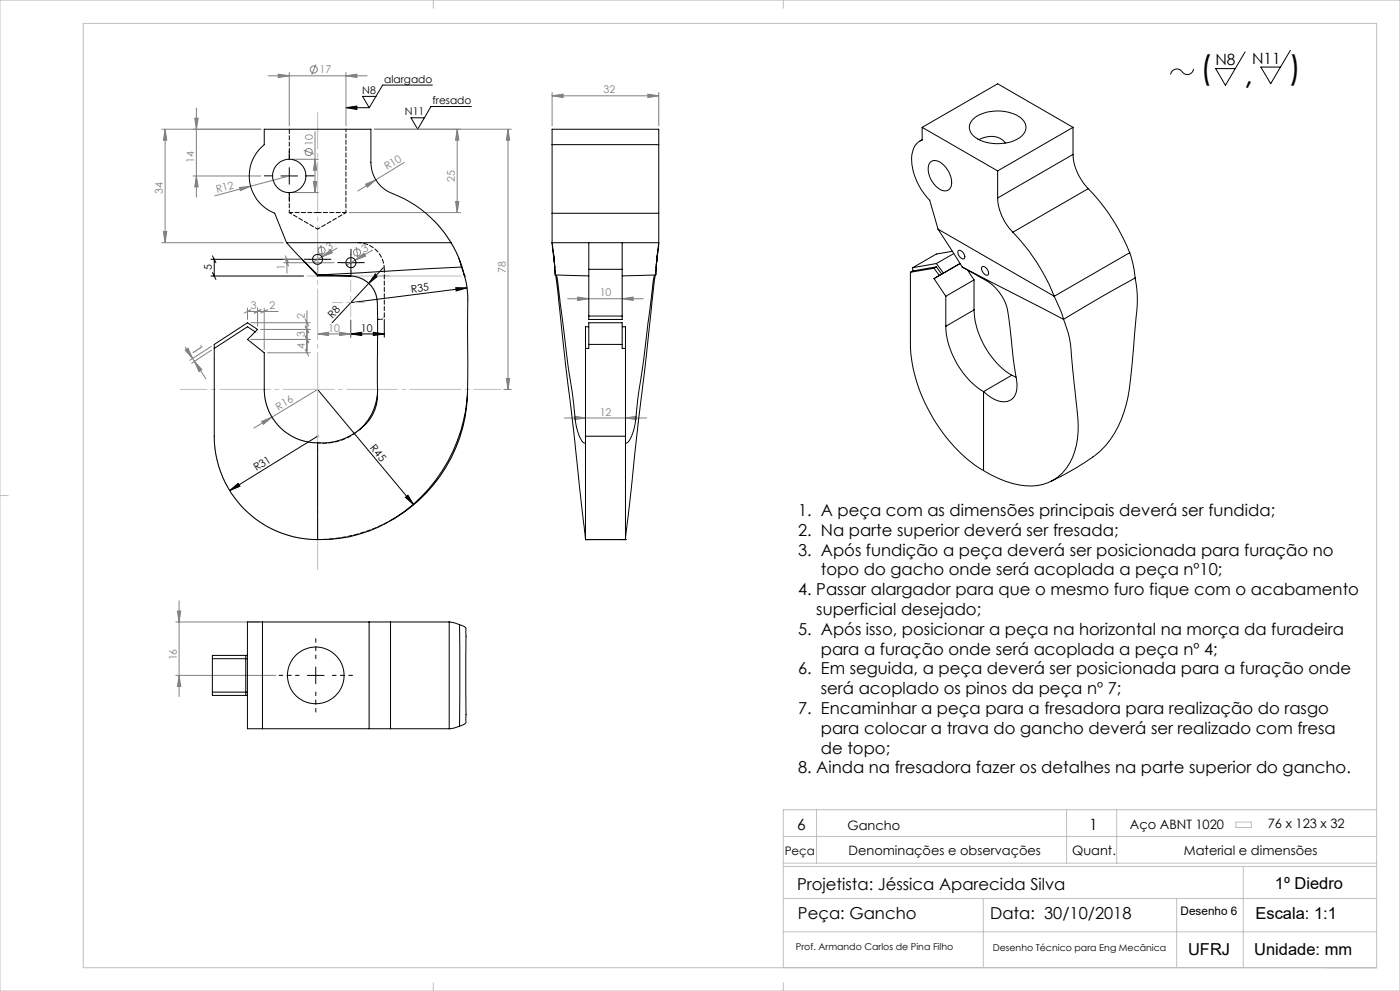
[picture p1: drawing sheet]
<svg xmlns="http://www.w3.org/2000/svg" width="420mm" height="297mm" viewBox="0 0 420 297" stroke-linecap="round" stroke-linejoin="round" font-family="sans-serif">
<g fill="none" stroke="#808080" stroke-width=".3">
<path d="M94.8 19.3l-1.3 3.1M48.5 38.7h29.8M49.5 38.7l.5 3.3h-1zM49.5 38.7v34M58.4 35.4h1l-.5 3.3zM58.9 32.4v26.7M80.4 22.7h29.7M83.5 22.2l3.3 .5-3.3 .5zM86.8 21.7v16M94.5 39.4v18.3M103.8 22.7l3.3-.5v1zM103.8 21.7v16"/>
<path d="M112.3 38.7h41.1M137.2 38.7v25M137.2 38.7l.5 3.3h-1zM152.4 38.7v78M152.4 38.7l.5 3.3h-1zM165.6 28.7l3.3-.5v1zM165.6 27.7v10M165.6 28.7h32M194.3 28.2l3.3 .5-3.3 .5zM197.6 27.7v10M57.9 52.7h20.4M58.9 52.7l.5 3.3h-1z"/>
<path d="M71.9 56.2l3.3-.4-3.1 1.3zM75.2 55.8l-10.8 2.9M86.8 52.7l-11.6 3.1M87.8 47.7h7.7M87.8 57.7h7.7M91.1 45l3 1.2M94 54.4h1l-.5 3.3zM94.5 47.7l.5 3.3h-1zM109.7 55.2l3-1.3-2.5 2.2zM112.7 53.9l-5.3 3.4M121.3 48.7l-8.6 5.2M48.5 72.7h36.5"/>
<path d="M49 69.4h1l-.5 3.3zM85.1 77.7h5.2M85.1 78.7h15.2M85.6 76.7l1 2M85.6 77.7l1 2M86.1 77.7v4.1M96.2 73.5l.5 3.2M96.6 77l2.6-2.1 .5 .9zM96.6 77l-2.6 1.5M101.1 74.4l-4.5 2.6M104.8 63.7h33.3M106.6 78l2.6-2.1 .5 .9z"/>
<path d="M106.9 74l.5 3.3M111.8 75l-7.8 4.5M136.7 60.4h1l-.5 3.3zM74.3 92.3v3.4M74.3 93.3h9.2M75.3 96.7h17.8M75.3 92.8l-2 1M77.3 92.3v5.4M78.3 98.7h14.8M78.3 92.8l-2 1M79.3 92.3v12.4M80.3 92.8l-2.1 1"/>
<path d="M91.6 95.7l1 2.1M91.6 97.7l1 2M92.1 93.1v12.6M101.9 99.6l3.3 .5-3.3 .5zM105.2 95.9v5.2M170.3 89.5h22.7M173.3 89l3.3 .5-3.3 .6zM186.7 89.5l3.2-.5v1.1zM55.6 104.9l.8-.5 1.4 3.1zM55.6 104l2.2 3.5M57.8 107.5l4 6.1M58.3 108.3l2.3 2.5-.9 .5z"/>
<path d="M63.4 103.8l-6.5 4.2M63.4 104.9l-5.9 3.9M75.3 101.7h17.8M80.3 105.7h12.8M91.6 100.7l1 2M91.6 104.7l1 2M95.3 116.7l-13.7 8.3M95.3 100.1l3.3-.5v1zM95.3 100.1h9.9M151.1 116.7h2.3M151.9 113.4h1l-.5 3.3zM78.5 126.3l3.1-1.3-2.6 2.2z"/>
<path d="M81.6 125l-5.4 3.3M169.3 125.3h24.7M172.3 124.7l3.3 .6-3.3 .5zM187.6 125.3l3.3-.6v1.1zM52.7 186.4h25M53.2 183.1h1l-.5 3.3zM53.7 180.1v28.7M52.7 202.4h30M53.7 202.4l.5 3.3h-1z"/>
<circle cx="94.1" cy="20.8" r="1.06"/>
<circle cx="92.6" cy="45.6" r="1.06"/>
<circle cx="96.5" cy="75.1" r="1.06"/>
<circle cx="107.1" cy="75.7" r="1.06"/>
</g>
<g fill="none" stroke="#000" stroke-width=".3">
<path d="M373.5 15.6l-5.9 10-2.9-5h5.9M387.1 15.1l-5.9 10-3-5h6M103.8 32.3h7M103.8 32.3l3.3-.5v1zM112.8 28.9h-4l2 3.4M129.7 25.5h-14.9l-4 6.8M141.4 31.9h-12.1l-4 6.8-2-3.4h4M358.1 20.7a2 2 0 0 1-1.7 1.6 2 2 0 0 1-2.1-1.2 1.9 1.9 0 0 0-3.1 1.2M84.3 52.7h5M86.8 50.2v5M63.3 77.7h27M63.7 76.7l1.1 2"/>
<path d="M64.3 77.7v5M92.8 77.7h5M95.3 75.2v5M102.8 78.7h5M105.3 76.2v5M63.3 82.7h27.8M63.7 81.7l1.1 2M105.2 95.9v5.2M112 99.6l3.3 .5-3.3 .5zM112.6 82.1l.7 .7-2.6 2.1zM115 80.2l-15.4 16.5M115.3 95.7v5.4"/>
<path d="M136.7 86.2l3.4 .1-3.3 .9zM140.1 86.3l-34.8 4.4M95.3 116.7l28.8 34.6M105.2 100.1l3.3-.5v1zM105.2 100.1h10.1M95.3 130.7l-26.4 16.3M68.9 147l2.5-2.1 .6 .8zM121.6 149l.8-.6 1.7 2.9zM94.7 199.9v5M92.2 202.4h5"/>
</g>
<g fill="none" stroke="#c0c0c0" stroke-width=".3">
<path d="M0 0h420v297h-420zM25 7h388v283h-388zM130 0v2.5M235 0v2.5M130.1 65.9a34.9 34.9 0 0 1 10.2 24.8M92.1 82.7h46.2M105.2 82.7a8 8 0 0 1 8 8M79.3 116.7a16 16 0 0 0 16 16M140.3 116.7a44.8 44.8 0 0 1-50.6 44.5 31 31 0 0 1-25.4-30.5M94.8 130.7h1M94.9 130.4l.7 .7M95.3 130.2v1"/>
<path d="M95.6 130.4l-.7 .7M0 148.5h2.5M235 258.7h178M235 259.7h178M235 250.7h178M245 242.7v16M320 242.7v16M335 242.7v16M370.8 246.4h4.6v1.6h-4.6zM373 259.7v30.3M413 242.7h-178v47.3M235 279.3h178"/>
<path d="M235 269.3h178M295 269.3v20.7M353 269.3v20.7M130 294.6v2.4M235 294.6v2.4"/>
</g>
<path d="M94.7 197.4v-6M89.7 202.4h-6M94.7 207.4v6M99.7 202.4h6" fill="none" stroke="#000" stroke-width=".3" stroke-dasharray="15.2 1.3 1.3 1.3" stroke-dashoffset="14.1"/>
<path d="M81.8 52.7h-2.5M86.8 47.7v-2.5M86.8 57.7v2.5M91.8 52.7h2.5M92.8 77.7h-1.5M95.3 75.2v-1.5M97.8 77.7h1.5M102.8 78.7h-1.5M105.3 76.2v-1.5M107.8 78.7h1.5M95.3 80.2v1.5M105.3 81.2v1.5" fill="none" stroke="#000" stroke-width=".3" stroke-dasharray="15.2 1.3 1.3 1.3"/>
<path d="M95.3 116.7v54.8" fill="none" stroke="#c0c0c0" stroke-width=".3" stroke-dasharray="15.2 1.3 1.3 1.3" stroke-dashoffset="-.7"/>
<path d="M54.1 116.7h96.1" fill="none" stroke="#c0c0c0" stroke-width=".3" stroke-dasharray="15.2 1.3 1.3 1.3" stroke-dashoffset="7.2"/>
<path d="M95.3 116.7v-83.1" fill="none" stroke="#c0c0c0" stroke-width=".3" stroke-dasharray="15.2 1.3 1.3 1.3" stroke-dashoffset="4.2"/>
<path d="M99.7 90.7h9.7" fill="none" stroke="#c0c0c0" stroke-width=".3" stroke-dasharray="15.2 1.3 1.3 1.3" stroke-dashoffset="12.3"/>
<path d="M105.2 83.9v11" fill="none" stroke="#c0c0c0" stroke-width=".3" stroke-dasharray="15.2 1.3 1.3 1.3" stroke-dashoffset="11.7"/>
<g fill="#000">
<path d="M103.8 32.3l3.3-.5v1zM112.6 82.1l.7 .7-2.6 2.1zM136.7 86.2l3.4 .1-3.3 .9zM68.9 147l2.5-2.1 .6 .8zM121.6 149l.8-.6 1.7 2.9z"/>
<path d="M112 99.6l3.3 .5-3.3 .5zM105.2 100.1l3.3-.5v1z"/>
</g>
<g fill="#808080">
<path d="M78.5 126.3l3.1-1.3-2.6 2.2z"/>
<path d="M71.9 56.2l3.3-.4-3.1 1.3z"/>
<path d="M106.6 78l2.6-2.1 .5 .9z"/>
<path d="M96.6 77l2.6-2.1 .5 .9z"/>
<path d="M109.7 55.2l3-1.3-2.5 2.2z"/>
<path d="M101.9 99.6l3.3 .5-3.3 .5zM95.3 100.1l3.3-.5v1z"/>
<path d="M152.4 38.7l.5 3.3h-1zM151.9 113.4h1l-.5 3.3z"/>
<path d="M83.5 22.2l3.3 .5-3.3 .5zM103.8 22.7l3.3-.5v1z"/>
<path d="M172.3 124.7l3.3 .6-3.3 .5zM187.6 125.3l3.3-.6v1.1z"/>
<path d="M53.7 202.4l.5 3.3h-1zM53.2 183.1h1l-.5 3.3z"/>
<path d="M49 69.4h1l-.5 3.3zM49.5 38.7l.5 3.3h-1z"/>
<path d="M94.5 47.7l.5 3.3h-1zM94 54.4h1l-.5 3.3zM58.4 35.4h1l-.5 3.3zM58.9 52.7l.5 3.3h-1zM137.2 38.7l.5 3.3h-1zM136.7 60.4h1l-.5 3.3z"/>
<path d="M173.3 89l3.3 .5-3.3 .6zM186.7 89.5l3.2-.5v1.1z"/>
<path d="M165.6 28.7l3.3-.5v1zM194.3 28.2l3.3 .5-3.3 .5z"/>
<path d="M55.6 104.9l.8-.5 1.4 3.1zM58.3 108.3l2.3 2.5-.9 .5z"/>
</g>
<g fill="none" stroke="#000" stroke-width=".3">
<path d="M276.6 38.2v3.7a5.9 5.9 0 0 0-3.1 6.4 18.8 18.8 0 0 0 5.4 11.7l2.5 8.7M276.6 38.2l22.7 13M276.6 38.2l22.7-13.1 22.6 13.1M292 35.7a12.2 12.2 0 0 1 14.7 .1 3.4 3.4 0 0 1-.9 5.5 12.7 12.7 0 0 1-13.7-.5 3.2 3.2 0 0 1-.1-5.1zM321.9 38.2l-22.6 13M321.9 38.2v8.1M165.6 43.4v20.5M165.6 43.4v-4.7h32v4.7M165.6 43.4h32M197.6 43.4v20.5M276.6 41.9l-.6 .4M279.3 48.4a3.3 3.3 0 0 1 4.1 1.4 6 6 0 0 1 1.5 6.8 2.65 2.65 0 0 1-3.9-.6 6.8 6.8 0 0 1-2.2-6.9z"/>
<path d="M293.7 41.8a6 6 0 0 1 7.9 1.1M299.3 59.3a15.6 15.6 0 0 0 4.5 10.3M299.3 51.2v8.1M321.9 46.3a16.1 16.1 0 0 0 4.6 10.2M321.9 46.3l-22.6 13M326.5 56.5a59.5 59.5 0 0 1 12.4 19.2M326.5 56.5l-22.7 13.1M86 72.7l9.4 9.7M86 72.7l-3.6-8.8a12 12 0 0 1-3.1-20.5v-4.7h32v10a10 10 0 0 0 6.4 9.3 35.1 35.1 0 0 1 17.6 14.7M86 72.7h49.3M90.7 77.7l4.6 5M135.3 72.7l.9 1.6a19.7 19.7 0 0 1 2.2 5.7"/>
<path d="M137.8 77.8l.7 1.9M138.5 79.7l.8 3M138.5 79.7l-.1 .3M165.6 72.7l.7 5.1 .2 4.6M165.6 72.7l.7 6M165.6 72.7h32M165.6 63.9h32M165.6 63.9v8.8M166.1 76.2l.1 1.5M176.6 72.7v10M186.7 72.7v10M197 78.9l-.3 3.2"/>
<path d="M197 78.7l.1-1.5-.3 3M197 78.7l-.1 .6M197.2 76.3l-.3 2.9M197.6 72.7l-.9 9.7M197.6 72.7l-.6 6M197.6 63.9v8.8M280.9 79l-7.1 1.2M280.9 79l2.1 2.8M280.9 80l1.6 2.2M280.9 80l-7.1 1.2M280.9 80l-.7 .4M281.4 68.7l7.3 11.3"/>
<path d="M281.4 68.7l34.9 20.1M285.7 75.3l-4.8 .8-7.1 4.1M286.1 76l-5.2 3M287.6 75a1.96 1.96 0 0 1 1.7 2.4 1.46 1.46 0 0 1-1.9-1.4zM294.7 79.9a1.87 1.87 0 0 1 1.7 2.5 1.79 1.79 0 0 1-1.7-2.5zM303.8 69.6a58.7 58.7 0 0 1 12.5 19.2M338.9 75.7l1.2 4.3 .4 3.3M338.9 75.7l-22.6 13.1M76.6 99.4l-2.3-1.5-10 6.5M95.3 82.7h10M95.4 82.4l-.1 .3M95.4 82.4l7.1 .2a11.4 11.4 0 0 1 7.7 2 9 9 0 0 1 3 8.3v23.3a13.4 13.4 0 0 1-6.3 13.3 17.8 17.8 0 0 1-11.6 3.2"/>
<path d="M138.4 80l-43 2.4M138.4 80a27 27 0 0 1 1.9 12.9 422.3 422.3 0 0 1-.3 27.8 46.4 46.4 0 0 1-35.3 40.2l-6.3 .8h-3.1M139.3 82.7h.1M166.4 80.2l-.2-3 .3 4.9M166.5 82.4l10.1 .3M166.5 82.4l.5 .4 .2 .9 3.2 26 1.5 9.7a38.1 38.1 0 0 0 2.1 11.8l.3 .5a1.25 1.25 0 0 0 1.3 1M166.8 82.5l8.8 79M176.6 82.7v13h10.1v-13M176.6 97.9h-1v32.8M176.6 80.7h10.1M176.6 94.7h10.1M186.7 97.9h.9v32.8"/>
<path d="M196.5 82.5l-8.9 79M196.7 82.4l-10 .3M196.7 82.4l-.4 .4-.3 .9-2.9 24.3-1.8 11.4a38.1 38.1 0 0 1-2 11.8l-.3 .5a1.25 1.25 0 0 1-1.4 1M196.7 82.1v.3M273.1 81.6v21.5a49 49 0 0 0 16.9 34.3l2.5 2 2.6 1.6M273.8 80.2v1M273.8 81.2l-.7 .4M280.2 83.5l3.5 5.3M280.2 80.4l-7.1 1.2M280.2 80.4l1.6 2.1M281.8 82.5l-1.6 1M282.5 82.2l-.7 .3"/>
<path d="M283 81.8l-.5 .4M283 81.8l5-2.8-7.8 4.5M283.7 97.8a25.1 25.1 0 0 0 11.4 19.6M283.7 88.8v9M288.7 80l30.4 15.7M288.7 80l5.2 3a14.8 14.8 0 0 1 8.9 13.8l1.1 9.9 .9 6.3a7.3 7.3 0 0 1-.9 6.4 5.3 5.3 0 0 1-6.5-.2l-2.3-1.8M290.2 80.9l2 3M292.2 92.9a24.9 24.9 0 0 0 11.3 19.6M292.2 92.9l-8.5 4.9M292.2 83.9l-8.5 4.9M292.2 83.9v9M316.3 88.8l2.1 4.8 .7 2.1"/>
<path d="M319.1 95.7a31.5 31.5 0 0 1 2.3 10.7l.8 8.4a83.3 83.3 0 0 1 1.1 16.6 15.8 15.8 0 0 1-8.9 13.3 19.1 19.1 0 0 1-14.9-1.3l-4.4-2.4M340.5 83.3l-9.3 5.2-12.1 7.2M340.5 83.3a33.4 33.4 0 0 1 .3 11.9 299.6 299.6 0 0 1-2.4 23.8 27.7 27.7 0 0 1-10.6 17.9M113.3 116.7a16 16 0 0 1-5.4 12.1M140.3 116.6a44.9 44.9 0 0 1-22.7 39.1M175.6 104.4h1v-7.7h10.1v7.7h.9M176.6 103.2h10.1M295.1 117.4v23.6M303.5 112.5l-8.4 4.9M303.5 112.5l1.3 .5M95.3 132.7a16 16 0 0 1-16-16v-11l-5-4 3-3-3-2-10 6.5v27.5a30.9 30.9 0 0 0 31 31M95.3 132.7v29"/>
<path d="M175.6 130.7v31M175.6 130.7h12M187.6 130.7v31M327.9 137l-1.4 .9a90.4 90.4 0 0 1-11.2 6.4M118.2 155.5l-.4 .2M175.6 161.7h12M175.6 161.7h.1M187.6 161.7h.1M63.7 197.4h10.5M73.7 196.4v12M74.2 196.4h-10.5v12h10.5M78.7 186.4h-4.5v32h4.5"/>
<path d="M78.7 186.4h32M78.7 186.4v32M110.7 186.4h6.5M110.7 186.4v32M117.2 186.4h17.6M117.2 186.4v32M134.8 186.4l3.1 .8M134.8 186.4v32M137.9 187.2a2.6 2.6 0 0 1 1.9 1.3l-.1 27a1.37 1.37 0 0 1-1.2 1.9l-.6 .2M137.9 187.2v30.4M63.7 207.4h10.5M78.7 218.4h32"/>
<path d="M110.7 218.4h6.5M117.2 218.4h17.6M137.9 217.6l-3.1 .8"/>
<circle cx="86.8" cy="52.7" r="5"/>
<circle cx="95.3" cy="77.7" r="1.5"/>
<circle cx="105.3" cy="78.7" r="1.51"/>
<circle cx="94.7" cy="202.4" r="8.5"/>
</g>
<path d="M90.6 77.7h.1M90.7 77.7h-.1M137.8 77.8l-.2-.5M105.3 82.7h.1M113.3 95.7h.1M113.3 116.7v-.1M140.3 116.6v.1" fill="none" stroke="#000" stroke-width=".3" stroke-dasharray="1.3 .6"/>
<path d="M86.8 63.7h8.5M95.3 63.7h8.5" fill="none" stroke="#000" stroke-width=".3" stroke-dasharray="1.3 .6" stroke-dashoffset=".2"/>
<path d="M86.8 57.7v6M86.8 63.7l8.5 5M95.3 68.7l8.5-5M103.8 63.7v-25M113.3 95.7h1" fill="none" stroke="#000" stroke-width=".3" stroke-dasharray="1.3 .6" stroke-dashoffset=".5"/>
<path d="M115.3 80.7a8 8 0 0 0-8-8" fill="none" stroke="#000" stroke-width=".3" stroke-dasharray="1.3 .6" stroke-dashoffset=".1"/>
<path d="M114.3 95.7a1 1 0 0 0 1-1" fill="none" stroke="#000" stroke-width=".3" stroke-dasharray="1.3 .6" stroke-dashoffset=".8"/>
<path d="M115.3 94.7v-14" fill="none" stroke="#000" stroke-width=".3" stroke-dasharray="1.3 .6" stroke-dashoffset=".3"/>
<path d="M95.3 132.7a16.1 16.1 0 0 0 12.7-4M117.6 155.7a44.7 44.7 0 0 1-22.3 6" fill="none" stroke="#000" stroke-width=".3" stroke-dasharray="1.3 .6" stroke-dashoffset=".4"/>
<path d="M86.8 38.7v9" fill="none" stroke="#000" stroke-width=".3" stroke-dasharray="1.3 .6" stroke-dashoffset="-.1"/>
<g font-size="9.9">
<text x="360.1" y="23.7">(</text>
<text x="386.7" y="23.7">)</text>
<text x="373.2" y="25.5">,</text>
</g>
<g font-size="4.9">
<text x="239.4" y="154.6">1. A peça com as dimensões principais deverá ser fundida;</text>
<text x="239.4" y="160.6">2. Na parte superior deverá ser fresada;</text>
<text x="239.4" y="166.5">3. Após fundição a peça deverá ser posicionada para furação no</text>
<text x="246.3" y="172.4">topo do gacho onde será acoplada a peça nº10;</text>
<text x="239.4" y="178.4">4. Passar alargador para que o mesmo furo fique com o acabamento</text>
<text x="244.9" y="184.3">superficial desejado;</text>
<text x="239.4" y="190.3">5. Após isso, posicionar a peça na horizontal na morça da furadeira</text>
<text x="246.3" y="196.2">para a furação onde será acoplada a peça nº 4;</text>
<text x="239.4" y="202.1">6. Em seguida, a peça deverá ser posicionada para a furação onde</text>
<text x="246.3" y="208.1">será acoplado os pinos da peça nº 7;</text>
<text x="239.4" y="214">7. Encaminhar a peça para a fresadora para realização do rasgo</text>
<text x="246.3" y="219.9">para colocar a trava do gancho deverá ser realizado com fresa</text>
<text x="246.3" y="225.9">de topo;</text>
<text x="239.4" y="231.8">8. Ainda na fresadora fazer os detalhes na parte superior do gancho.</text>
<text x="239.1" y="266.6">Projetista: Jéssica Aparecida Silva</text>
<text x="382.5" y="266.6">1º Diedro</text>
<text x="239.4" y="275.5">Peça: Gancho</text>
<text x="297" y="275.5">Data: 30/10/2018</text>
<text x="376.7" y="275.4">Escala: 1:1</text>
<text x="356.4" y="286.1">UFRJ</text>
<text x="376.3" y="286.1">Unidade: mm</text>
</g>
<g font-size="4.7">
<text x="364.6" y="19.5">N8</text>
<text x="375.6" y="19.1">N11</text>
<text x="239.2" y="248.6">6</text>
<text x="326.8" y="248.6">1</text>
</g>
<text font-size="4.7" fill="#808080" x="57.1" y="104.5" transform="rotate(57 57.1 104.5)">1</text>
<g font-size="3.9">
<text x="254.2" y="248.6">Gancho</text>
<text x="338.9" y="248.4">Aço ABNT 1020</text>
<text x="380.3" y="248.1">76 x 123 x 32</text>
<text x="254.5" y="256.4">Denominações e observações</text>
<text x="321.6" y="256.4">Quant.</text>
<text x="355.2" y="256.4">Material e dimensões</text>
</g>
<g font-size="3.5">
<text x="235.4" y="256.4">Peça</text>
<text x="354.2" y="274.2">Desenho 6</text>
</g>
<g font-size="3.2" fill="#808080">
<text x="95.9" y="22">17</text>
<text x="181.1" y="28">32</text>
<text x="93.8" y="43.8" transform="rotate(-90 93.8 43.8)">10</text>
<text x="58.3" y="48.9" transform="rotate(-90 58.3 48.9)">14</text>
<text x="116.1" y="51" transform="rotate(-32 116.1 51)">R10</text>
<text x="48.9" y="58.1" transform="rotate(-90 48.9 58.1)">34</text>
<text x="65.1" y="57.8" transform="rotate(-15 65.1 57.8)">R12</text>
<text x="136.5" y="54.6" transform="rotate(-90 136.5 54.6)">25</text>
<text x="98.6" y="75.2" transform="rotate(-30 98.6 75.2)">3</text>
<text x="109.2" y="75.8" transform="rotate(-30 109.2 75.8)">3</text>
<text x="85.4" y="80.9" transform="rotate(-90 85.4 80.9)">1</text>
<text x="151.7" y="81.8" transform="rotate(-90 151.7 81.8)">78</text>
<text x="179.9" y="88.8">10</text>
<text x="75.3" y="92.6">3</text>
<text x="80.9" y="92.6">2</text>
<text x="91.4" y="95.8" transform="rotate(-90 91.4 95.8)">2</text>
<text x="91.4" y="100.9" transform="rotate(-90 91.4 100.9)">3</text>
<text x="98.5" y="99.4">10</text>
<text x="91.4" y="104.6" transform="rotate(-90 91.4 104.6)">4</text>
<text x="83.6" y="123" transform="rotate(-31 83.6 123)">R16</text>
<text x="179.9" y="124.5">12</text>
<text x="53.1" y="197.9" transform="rotate(-90 53.1 197.9)">16</text>
</g>
<g font-size="3.2">
<text x="108.7" y="28.2">N8</text>
<text x="115.2" y="24.8">alargado</text>
<text x="121.5" y="34.6">N11</text>
<text x="129.8" y="31.2">fresado</text>
<text x="63.6" y="80.9" transform="rotate(-90 63.6 80.9)">5</text>
<text x="123.4" y="87.7" transform="rotate(-7 123.4 87.7)">R35</text>
<text x="99.8" y="95.6" transform="rotate(-47 99.8 95.6)">R8</text>
<text x="108.3" y="99.4">10</text>
<text x="110.9" y="134.3" transform="rotate(50 110.9 134.3)">R45</text>
<text x="76.9" y="141.3" transform="rotate(-32 76.9 141.3)">R31</text>
</g>
<g font-size="2.8">
<text x="238.7" y="284.7">Prof. Armando Carlos de Pina Filho</text>
<text x="297.8" y="284.9">Desenho Técnico para Eng Mecânica</text>
</g>
</svg>
